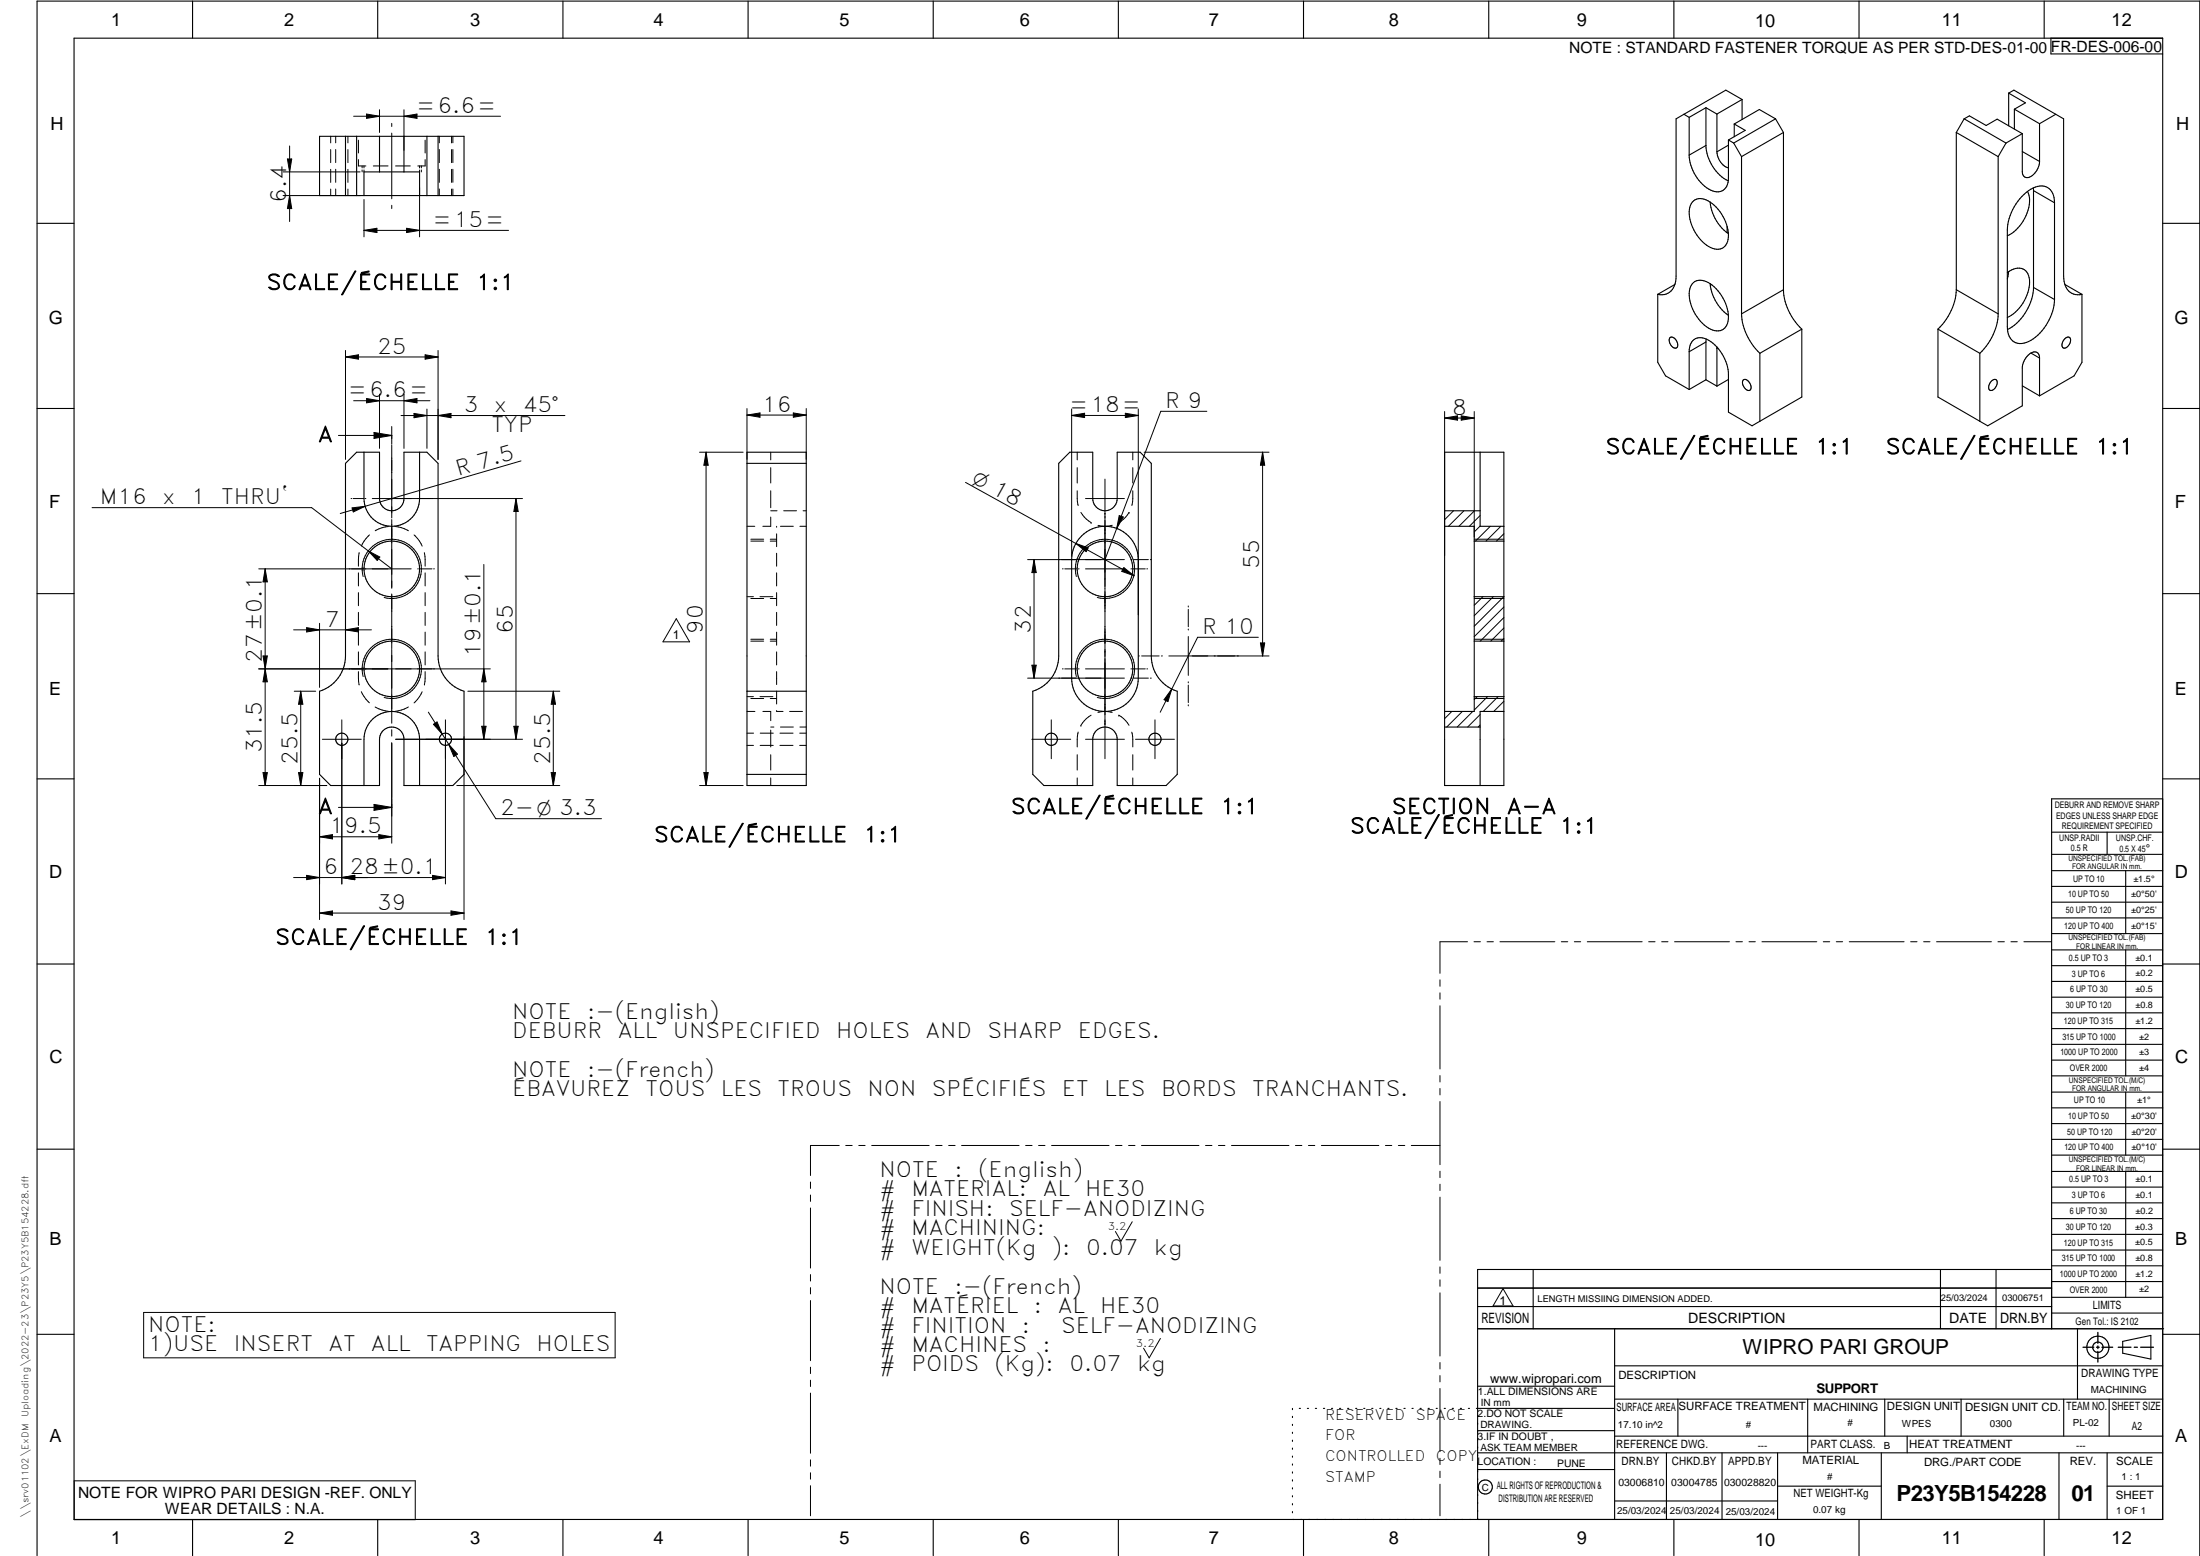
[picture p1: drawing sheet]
<svg xmlns="http://www.w3.org/2000/svg" width="594mm" height="420mm" viewBox="0 0 594 420" stroke-linecap="round" stroke-linejoin="round" font-family="sans-serif">
<g fill="none" stroke="#000" stroke-width=".3">
<path d="M20 10.3h564v400h-564zM52 .3v10M102 .3v10M152 .3v10M202 .3v10M252 .3v10M302 .3v10M352 .3v10M402 .3v10M452 .3v10M502 .3v10M552 .3v10"/>
<path d="M553.8 10.3v4.3h30.2M86.3 36.8h39v16h-39zM93.3 36.8v16M96.3 36.8v16M102.5 36.8v9.6M109.1 36.8v9.6M115.3 36.8v16M118.3 36.8v16M454.7 30.9l-2.1 1.2v42.4a4.6 4.6 0 0 1-3.2 5h-1.8M454.7 30.9l1.4 .8M456.1 31.7v10.2M460.7 29.1l-4.6 2.6"/>
<path d="M460.7 29.1l2.9 1.7M460.7 39.3a11.4 11.4 0 0 0 6 9.5M460.7 29.1v10.2M460.7 39.3l-4.6 2.6M463.6 30.8v10.2M466.7 39.2l-3.1 1.8M466.7 37.8v10.2a3.2 3.2 0 0 1-1.5 3.5 3.2 3.2 0 0 1-3.8-.4 11.7 11.7 0 0 1-5.3-9.2M466.7 37.8l1.5 .8M468.2 38.6l2.1 3.7M468.3 33.5v3.4M468.3 33.5l3 1.7-4.6 2.6M470.4 26.9v5.4"/>
<path d="M470.4 26.9l-6.8 3.9M470.4 26.9l-4.4-2.6-11.3 6.6M479.5 32.1l-4.4-2.5-6.8 3.9M479.5 32.1l-11.3 6.5M479.5 32.1l2.1 3.7M481.6 35.8v42.4M481.6 35.8l-11.3 6.5M528.3 35.8v42.4M528.3 35.8l11.3 6.5M530.4 32.1l-2.1 3.7M530.4 32.1l11.3 6.5M530.4 32.1l1.4-.8 4.5 2.6 3-1.7 6.8 3.9"/>
<path d="M541.7 38.6l-2.1 3.7M542.4 25.1v8.9M542.4 25.1l1.4-.8 13.4 7.8v42.4a4.5 4.5 0 0 0 3.3 5h1.7M542.4 25.1l4.5 2.7-2.9 1.7M544 29.5l6.7 3.9M544 29.5v5.4M546.1 36.1v10.2a1.49 1.49 0 0 0 .9 1.6 1.49 1.49 0 0 0 1.8-.5 5.2 5.2 0 0 0 1.9-3.8M546.1 36.1l-4.4 2.5M550.7 33.4v10.2M555.1 30.9l-4.4 2.5M98.3 52.8v-6.4h15v6.4M457 54.6a3.5 3.5 0 0 1 4.8 0 11 11 0 0 1 4.7 10.6 2.97 2.97 0 0 1-4.6 1.6 11.1 11.1 0 0 1-5.6-10.8z"/>
<path d="M461.8 54.6a11.8 11.8 0 0 0 4.9 8.5M463.6 41a4.8 4.8 0 0 0 3.1 4.3M470.3 42.3v42.5M539.6 42.3v42.5M546.1 40.9l4.6 2.7M547.5 51.7a8.8 8.8 0 0 1-1.6 8.7l-2.1 2.2-1.7 1.1M549.1 50.7v.8M549.1 51.5v26.1M549.1 51.5l5.7 3.3M554.8 54.8a4 4 0 0 0-3.4-4.6 9.3 9.3 0 0 0-7 4.9 13.9 13.9 0 0 0-2.3 7v26.1a4 4 0 0 0 3.3 4.6 9.7 9.7 0 0 0 7.5-5.7 12.8 12.8 0 0 0 1.9-6.2M554.8 54.8v26.1M10 60.3h10"/>
<path d="M447.6 79.5v18.3l2.2 3.7 6.3 3.7M452.3 76.8l-4.7 2.7M457 76.6a3.5 3.5 0 0 1 4.8 0 11 11 0 0 1 4.7 10.7 2.99 2.99 0 0 1-4.6 1.6 11.1 11.1 0 0 1-5.6-10.9zM461.8 76.6a11.9 11.9 0 0 0 4.9 8.6M462.1 76.8l-.3 .2M466.4 61.1v1.8M481.6 78.2l-11.3 6.6M481.6 78.2a15.7 15.7 0 0 0 5 10.7M528.3 78.2a16 16 0 0 1-5 10.7M528.3 78.2l11.3 6.6M542.1 73.6a3.6 3.6 0 0 1 5.2-.1 7.7 7.7 0 0 1-.6 7.7 10.6 10.6 0 0 1-4.6 4.5M542.4 73.3l-.3 2"/>
<path d="M549.1 77.6l5.7 3.3M549.1 77.6a13.9 13.9 0 0 1-7 11.4M557.6 76.8l4.6 2.7M562.2 79.5v18.3l-2.1 3.7-9.4 5.4M584 60.3h10M450.9 91.2a1.56 1.56 0 0 1 2.1 1.5 .87 .87 0 0 1-.3 1.2 .87 .87 0 0 1-1.2-.3 2.09 2.09 0 0 1-.6-2.4zM456.1 95v10.2M456.1 95a3.2 3.2 0 0 1 3.2-3.8 9.6 9.6 0 0 1 6.7 6.4l.7 2.8v10.9l6.4 3.7 2.1-1.3M460.7 92.4v10.2M460.7 92.4l-4.6 2.6M460.7 91.5v.9M463.6 94.1v10.2"/>
<path d="M463.6 93.7v.4M463.8 94l-.2 .1M470.3 84.8a15.8 15.8 0 0 0 4.9 10.6M475.2 95.4v18.3M486.6 88.9l-11.4 6.5M486.6 88.9v18.3l-11.4 6.5M523.3 88.9l11.3 6.5M523.3 88.9v18.3l11.3 6.5M534.6 95.4v18.3M539.6 84.8a15.6 15.6 0 0 1-5 10.6M548.4 95.3l2.3 1.4M548.4 95.3a5.1 5.1 0 0 0-2.3 4.1v10.2l-9.3 5.4-2.2-1.3"/>
<path d="M548.4 95.3a1.42 1.42 0 0 1 1.7-.1 1.42 1.42 0 0 1 .6 1.5M550.7 96.7v10.2M557.6 91.5a.86 .86 0 0 1 1.2-.4 .86 .86 0 0 1 .3 1.2 1.56 1.56 0 0 1-2.1 1.5 2.09 2.09 0 0 1 .6-2.3zM10 110.3h10M460.7 102.6l-4.6 2.6M460.7 102.6l2.9 1.7M466.7 102.5l-3.1 1.8M470.7 102.7a1.56 1.56 0 0 1 2.1 1.4 .86 .86 0 0 1-.3 1.3 .86 .86 0 0 1-1.2-.4 2.05 2.05 0 0 1-.6-2.3zM537.8 102.9a.86 .86 0 0 1 1.2-.4 .86 .86 0 0 1 .3 1.3 1.54 1.54 0 0 1-2.1 1.4 2.04 2.04 0 0 1 .6-2.3zM546.1 104.2l4.6 2.7M584 110.3h10M93.3 125.1l3-3h6.2v12.5a3.3 3.3 0 0 0 3.3 3.3 3.3 3.3 0 0 0 3.3-3.3v-12.5h6.2l3 3v52a9.9 9.9 0 0 0 7 9.5v22.5l-3 3h-13.2v-12.5a3.3 3.3 0 0 0-3.3-3.3 3.3 3.3 0 0 0-3.3 3.3v12.5h-13.2l-3-3v-22.5a10 10 0 0 0 7-9.5z"/>
<path d="M98.3 122.1v12.5a7.5 7.5 0 0 0 7.5 7.5 7.5 7.5 0 0 0 7.5-7.5v-12.5M201.7 125.1h16M201.7 122.1h16v90h-16zM288.9 122.1h6.2v12.5a3.3 3.3 0 0 0 3.3 3.3 3.3 3.3 0 0 0 3.3-3.3v-12.5h6.2l3 3v52a9.9 9.9 0 0 0 7 9.5v22.5l-3 3h-13.2v-12.5a3.3 3.3 0 0 0-3.3-3.3 3.3 3.3 0 0 0-3.3 3.3v12.5h-13.2l-3-3v-22.5a10 10 0 0 0 7-9.5v-52zM390.1 137.9v-15.8h16v20M390.1 137.9v4.2M390.1 137.9h9.6M399.7 122.1v15.8M399.7 137.9v4.2h6.4M292 144.8a9 9 0 0 1 9.8-2 9 9 0 0 1 5.6 8.3v32a9 9 0 0 1-9 9 9 9 0 0 1-9-9v-32a8.9 8.9 0 0 1 2.6-6.3zM390.1 142.1h8v50h-8M390.1 142.1v50"/>
<path d="M398.1 146.1h8M406.1 142.1v70h-16v-20M10 160.3h10M398.1 161.1h8M398.1 173.1h8M584 160.3h10M201.7 186.6h16M390.1 196.3h9.6M398.1 188.1h8M406.1 192.1h-6.4v20M10 210.3h10M98.3 212.1v-12.5a7.5 7.5 0 0 1 7.5-7.5 7.5 7.5 0 0 1 7.5 7.5v12.5"/>
<path d="M201.7 209.1h16M584 215.7h-30v143.1M584 210.3h10M554 230.7h30M554 224.7h30M554 235.1h30M554 239.4h30M569 224.7v6M574 235.1v17M554 243.6h30M554 247.9h30M554 252.1h30"/>
<path d="M554 256.5h30M574 256.5v34M10 260.3h10M554 260.8h30M554 265h30M554 269.3h30M554 273.5h30M554 277.7h30M584 260.3h10M554 282h30M554 286.3h30M554 290.5h30"/>
<path d="M554 294.9h30M554 299.1h30M574 294.9v17M10 310.3h10M554 303.4h30M554 307.7h30M554 311.9h30M554 316.3h30M574 316.3v34M584 310.3h10M554 320.5h30M554 324.8h30"/>
<path d="M554 329.1h30M554 333.3h30M554 337.5h30M399 358.8h185.3M399 352.8h155M399 347.8h155M414 342.8v16M436 358.8v51.5M524 342.8v16M539 342.8v16M554 342.8h-155v67.5M554 341.8h30"/>
<path d="M554 346.1h30M554 350.3h30M554 354.6h30M561 358.8v19M10 360.3h10M399 374.3h37M436 368.8h148M436 377.8h148M453.1 377.8v10M488.1 377.8v14.5M508.9 377.8v10M529.6 377.8v10"/>
<path d="M557.3 377.8v10M569.5 377.8v10M573.2 362.2l7.6-1.6v6.4l-7.6-1.6zM584 360.3h10M349 380.3v.3M349 382.4v.4M349 384.6v.3M349 386.7v.4M349 388.9v.3M349 391v.4M349 393.2v.3M349 395.3v.3"/>
<path d="M349 397.4v.4M349 399.6v.3M350.9 380.3h.3M353 380.3h.3M355.2 380.3h.3M357.4 380.3h.3M359.6 380.3h.3M361.7 380.3h.3M363.9 380.3h.3M366.1 380.3h.3M368.3 380.3h.3M370.4 380.3h.3"/>
<path d="M372.6 380.3h.3M374.8 380.3h.3M376.9 380.3h.4M379.1 380.3h.3M381.3 380.3h.3M383.4 380.3h.4M385.6 380.3h.4M387.8 380.3h.3M390 380.3h.3M392.1 380.3h.4M394.3 380.3h.4M396.5 380.3h.3"/>
<path d="M399 396.8h37M399 392.3h185M399 386.3h37M436 387.8h148M436 380.3h-37.3M450 392.3v18M465 392.3v18M480 392.3v18M508 392.3v18M515 387.8v4.5M556 392.3v18M569 392.3v18"/>
<path d="M52 410.3v9.8M102 410.3v9.8M152 410.3v9.8M202 410.3v9.8M252 410.3v9.8M302 410.3v9.8M349 401.7v.4M349 403.9v.3M349 406v.4M349 408.2v.3M352 410.3v9.8M402 410.3v9.8"/>
<path d="M436 405.3h44M452 410.3v9.8M480 401.3h28M502 410.3v9.8M552 410.3v9.8M569 401.3h15M10 420.1v-419.8h584v419.8"/>
<circle cx="105.8" cy="153.6" r="7.5"/>
<circle cx="298.4" cy="153.6" r="7.5"/>
<circle cx="92.3" cy="199.6" r="1.64"/>
<circle cx="105.8" cy="180.6" r="7.5"/>
<circle cx="120.3" cy="199.6" r="1.64"/>
<circle cx="283.9" cy="199.6" r="1.65"/>
<circle cx="298.4" cy="180.6" r="7.5"/>
<circle cx="311.9" cy="199.6" r="1.65"/>
<circle cx="566.5" cy="363.8" r="1.4"/>
<circle cx="566.5" cy="363.8" r="3"/>
<circle cx="401.1" cy="401.5" r="1.91"/>
</g>
<g fill="none" stroke="#000" stroke-width=".27">
<path d="M78.2 39.4v20.4M89.3 36.8v1.8M90.7 36.8v1.8M94 36.8v1.8M95.5 31.4h39.7M96.8 37.8v3.5M99 30.8l3.5 .6-3.5 .6zM102.5 29.6v6.2M105.8 33.3v.9M105.8 35.9v17.8M109.1 29.6v11M109.1 31.4l3.5-.6v1.2z"/>
<path d="M114.8 37.8v3.5M118.6 36.8v1.8M121.9 36.8v1.8M122.3 36.8v1.8M76.4 46.4h20.8M76.4 52.8h20.8M77.6 42.9h1.2l-.6 3.5zM78.2 52.8l.6 3.5h-1.2zM89.3 40.4v3.5M89.3 45.7v3.6M89.3 51.1v1.7M90.7 40.4v3.5"/>
<path d="M90.7 45.7v3.5M90.7 51v1.8M94 40.4v3.5M94 45.7v3.6M94 51.1v1.7M96.8 43.1v1.7h2M97.8 44.8v.5M97.8 45.9v.5M98.3 44.8v.5M98.3 45.9v.5M98.3 53.9v10.1M100.8 44.8h4"/>
<path d="M105.8 55.4v.9M106.8 44.8h4M113.3 44.8v.6M113.3 45.9v.5M113.3 50.7v13.3M113.8 44.8v.5M113.8 45.9v.5M114.8 43.1v1.7h-2M118.6 40.4v3.5M118.6 45.7v3.5M118.6 51v1.8M121.9 40.4v3.5"/>
<path d="M121.9 45.7v3.6M121.9 51.1v1.7M122.3 40.4v3.5M122.3 45.7v3.5M122.3 51v1.8M98.3 62.2l3.5-.6v1.2zM98.3 62.2h39M109.8 61.6l3.5 .6-3.5 .6zM93.3 96.4l3.5-.6v1.2zM93.3 94.6v29.5M93.3 96.4h25M114.8 95.8l3.5 .6-3.5 .6z"/>
<path d="M118.3 94.6v29.5M91.4 117.6h14.4M95.5 108.2h20.6M99 107.6l3.5 .6-3.5 .6zM101 116.8l4.8 .8-4.8 .8zM102.5 106.4v14.7M105.8 115.2v4.8M108.3 112.2h44.2M109.1 108.2l3.5-.6v1.2zM109.1 106.4v14.7M111.8 111.6l3.5 .6-3.5 .6zM115.3 110.5v10.6"/>
<path d="M118.3 112.2l3.5-.6v1.2zM201.7 112.1l3.5-.6v1.2zM201.7 110.3v13.8M201.7 112.1h16M214.2 111.5l3.5 .6-3.5 .6zM217.7 110.3v13.8M289.4 112.2l3.5-.6v1.2zM289.4 112.2h18M289.4 110.4v39.7M303.9 111.6l3.5 .6-3.5 .6zM307.4 110.4v55.7M325.9 111.1h-12.4l-15.1 40"/>
<path d="M390.1 111.1v39M390.1 112.9l3.5-.6v1.2zM390.1 112.9h8M394.6 112.3l3.5 .6-3.5 .6zM398.1 111.1v34M24.9 137.1h59.3l21.6 16.5M94.8 134.6h.2M95.1 137.1l3.5-.4-3.2 1.5zM95.3 134.6h2.9M98.6 134.6h.2M105.8 120.2v19.7M139.3 134.6l.6 3.5h-1.1z"/>
<path d="M139.3 134.6v65M140.7 124.5l-48.8 14.2M141.1 134.6h-40.6M188.9 122.1h11.8M190.7 122.1v90M190.7 122.1l.5 3.5h-1.1zM208.1 132.5v4.6M208.1 122.1v2.1M208.1 126.3v4.1M208.1 139.6v2.5h-2.1M208.1 137.9h1.7M211.6 137.9h3.5"/>
<path d="M216.9 137.9h.8M260.7 130.3l45.6 25.2M290.9 122.1v2.1M290.9 126.3v4.1M290.9 132.5v2.9l.2 1.1M291.9 138.4l.9 1.2 1.8 1.5M293.1 134.6h10.5M298.4 129.4v75.5M302.2 139.2l1.1 .4-1.7 3.1zM304.9 138.4l-.9 1.2-1.8 1.5M304.9 138.4h.1M305.9 122.1v2.1"/>
<path d="M305.9 126.3v4.1M305.9 132.5v2.9l-.3 1.1M308.9 122.1h33.8M340.9 122.1l.6 3.5h-1.1zM340.9 122.1v55M392.5 137.9l-2.4 2.4M395.3 137.9l-4.2 4.2M398.2 137.9l-4.2 4.2M399.7 139.2l-2.9 2.9M69.9 153.6h41.1M71.6 153.6v58.5M71.6 153.6l.6 3.5h-1.2z"/>
<path d="M96.8 154.7v3.5M97 149.2l-.2 3.7M98.1 155.7a8 8 0 0 1 7-10.1 8 8 0 0 1 8.7 8.7 8 8 0 0 1-10.1 7M99.4 148.8l3.2 1.6-.7 .9zM99.8 144.4l-1.5 1.7-.7 1.3M104.9 142.2l-1.7 .3-1.9 .8M105.8 140.3v18.6M106.8 142.2l1.6 .3 1.9 .8M111.8 144.4l1.5 1.7 .7 1.4M112.8 153.6h.2M113.4 153.6h3.3M114.6 149.3l.2 3.6"/>
<path d="M114.8 154.7v3.5M117.1 153.6h.2M130.7 152.4v47.2M201.7 142.1h2.1M202.7 145.6h3.5M202.7 146.1h3.5M208 145.6h1.7M208 146.1h1.7M209.7 149.4v3.5M209.7 142.1v.3M209.7 144.1v3.5M209.7 154.7v3.5"/>
<path d="M210.7 142.1h3.5M216 142.1h1.7M277.5 151.1h26.1M279.2 151.1v32M279.2 151.1l.6 3.5h-1.1zM286.9 153.6h.2M287.5 153.6h3.3M290.5 146.7l3.4 1.2-.6 1.1zM290.7 155.7a8 8 0 0 1 7-10.1 8 8 0 0 1 8.6 8.7 8 8 0 0 1-10 7M291.2 153.6h.2M293.1 153.6h10.5M294.6 141.1h.1"/>
<path d="M300.3 141.8l-1.9 .3-1.9-.2M303.5 153.3l2.8 2.2-3.4-1.2zM305.4 151.1h.2M305.4 153.6h.2M306 153.6h3.3M306.1 151.1h4M309.7 153.6h.2M310.6 151.1h.3M398.1 145.6h8M399.7 142l-1.6 1.6M402.4 142.1l-4 4M405.3 142.1l-4 4"/>
<path d="M406.1 144.1l-2 2M71 177.1h1.2l-.6 3.5zM79.3 170.1h21M82.8 169.5l3.5 .6-3.5 .5zM86.3 168.3v17.3M96.8 160v3.6M96.8 165.4v3.5M96.8 176v3.6M96.8 170.6l-3.5-.5 3.5-.6v4.7M105.8 160.4v14.8M105.8 175.4v19.9M114.8 160v3.6"/>
<path d="M114.8 165.4v3.5M114.8 170.7v3.5M114.8 176v3.6M182.6 167.1l3.6 6.2h-7.2zM201.7 161.1h1.7M202.7 161.6h3.5M202.7 172.6h3.5M202.7 173.1h3.5M205.2 161.1h3.5M208 161.6h1.7M208 172.6h1.7M208 173.1h1.7"/>
<path d="M209.7 160v3.6M209.7 165.4v3.5M209.7 170.7v3.5M209.7 176v3.6M278.7 179.6h1.1l-.6 3.5zM307.4 177.1h.3M308.3 177.1h4.7M313.6 177.1h.3M315.6 177.1h27.1M320.9 163.6v.3M320.9 164.5v4.7M320.9 169.8v.3"/>
<path d="M320.9 171.9v10.5M339.8 172.1h-16.4l-10.1 20.2M340.4 173.6h1.1l-.6 3.5zM398.1 161.6h8M398.1 172.6h8M400.4 161.1l-2.3 2.3M403.2 161.1l-5.1 5.2M406.1 161.1l-8 8M406.1 163.9l-8 8M406.1 169.6l-3.5 3.5M406.1 172.4l-.7 .7M406.1 166.8l-6.4 6.3"/>
<path d="M69.9 180.6h62.5M71.6 180.6l.6 3.5h-1.2zM79.5 186.6h5.8M81.2 186.6l.6 3.6h-1.2zM81.2 186.6v25.5M87.1 199.6h10.5M92.3 194.4v44.3M96.8 181.4l.2 3.6M97.6 186.8l.7 1.3 1.5 1.7M98.1 182.7a8 8 0 0 1 7-10.1 8 8 0 0 1 8.7 8.7 8 8 0 0 1-10.1 7M101.3 190.9l1.9 .8 1.6 .4M105.8 197v1.8"/>
<path d="M106.8 199.6h34.3M110.3 190.9l-1.9 .8-1.7 .4M114 186.8l-.7 1.3-1.5 1.7M114.8 181.4l-.2 3.6M115.7 192.3l18.2 28.8h28.5M117 195.6l1-.7 1.4 3.3zM120.3 194.4v44.3M125.3 198.9v49.4M126.3 186.6h24.9M130.1 196.1h1.1l-.5 3.5zM130.7 180.6l.5 3.5h-1.1zM138.8 196.1h1.1l-.6 3.5z"/>
<path d="M149.4 186.6l.6 3.6h-1.2zM149.4 186.6v25.5M201.7 192.1h2.1M201.7 198h1.8M201.7 188.1h1.7M202.7 188.6h3.5M205.2 188.1h3.5M205.3 198h3.5M206 192.1h2.1v2.5M208 188.6h1.7M208.1 197.1v4.6M208.1 196.3h.9"/>
<path d="M209.7 181.4v3.4M209.7 186.6v3.5M209.7 191.9v.2h1.7M210.6 198h3.6M210.7 196.3h3.5M213.2 192.1h3.5M216 198h1.7M216 196.3h1.7M277.5 183.1h26.1M278.6 199.6h10.5M283.9 194.4v10.5M286.9 180.6h.2"/>
<path d="M287.5 180.6h3.3M290.7 182.7a8 8 0 0 1 7-10.1 8 8 0 0 1 8.7 8.7 8 8 0 0 1-10.1 7M291.1 197.7l-.2 1.1v2.9M291.2 180.6h.2M291.9 195.9h.1M293.1 180.6h10.5M293.1 199.6h10.5M294.6 193.1l-1.2 .9-1.5 1.9M300.3 192.4l-1.9-.3-1.9 .3M302.1 193.1l1.3 .9 1.5 1.9M302.1 193.1h.1M305.4 180.6h.2"/>
<path d="M305.4 183.1h.2M305.6 197.7l.3 1.1v2.9M306 180.6h3.3M306.1 183.1h4M306.6 199.6h10.5M309.7 180.6h.2M310.6 183.1h.3M311.9 194.4v10.5M316.4 186.1l-1 3.4-1.1-.6zM320.9 184.1v.3M320.9 185v4.7M320.9 190.3v.3"/>
<path d="M392 192.1l-1.9 2M394.9 192.1l-4.2 4.2M397.7 192.1l-4.2 4.2M398.1 188.6h8M398.9 188.1l-.8 .8M399.7 193l-3.4 3.3M399.7 195.8l-.5 .5M401.7 188.1l-3.6 3.6M404.5 188.1l-4 4M406.1 189.4l-2.7 2.7M69.9 212.1h18.3M71 208.6h1.2l-.6 3.5z"/>
<path d="M80.6 208.6h1.2l-.6 3.5zM86.3 210.2v38.1M91.4 218h14.4M101 217.2l4.8 .8-4.8 .8zM105.8 200.6v27.1M121.2 201l2.3 2.6-1 .7zM123.4 212.1h27.8M148.8 208.6h1.2l-.6 3.5zM188.9 212.1h11.8M190.1 208.6h1.1l-.5 3.5zM201.7 201.3h1.8M205.3 201.3h3.5"/>
<path d="M208.1 203.8v4.1M208.1 210.1v2M210.6 201.3h3.5M215.9 201.3h1.8M290.9 203.8v4.1M290.9 210.1v2M305.9 203.8v4.1M305.9 210.1v2M79.3 237h41M82.8 236.4l3.5 .6-3.5 .5zM86.3 226h19.5M86.3 226l3.5-.6v1.1z"/>
<path d="M92.3 237l3.5-.6v1.1zM102.3 225.4l3.5 .6-3.5 .5zM116.8 236.4l3.5 .6-3.5 .5zM86.3 246.5h39M86.3 246.5l3.5-.5v1.1zM121.8 246l3.5 .5-3.5 .6zM396.3 254.3h-7.5v8.5M398 254.3h1.8M401.5 254.3h1.8M405 254.3h14.9M421.6 254.3h1.7M425.1 254.3h1.7"/>
<path d="M428.6 254.3h14.8M445.2 254.3h1.7M448.7 254.3h1.7M452.2 254.3h14.8M468.8 254.3h1.7M472.3 254.3h1.7M475.8 254.3h14.8M492.4 254.3h1.7M495.9 254.3h1.7M499.4 254.3h14.8M515.9 254.3h1.8M519.4 254.3h1.8"/>
<path d="M522.9 254.3h14.9M539.5 254.3h1.7M543 254.3h1.7M546.5 254.3h7.4M388.8 264.6v1.7M388.8 268.1v1.7M388.8 271.6v17M388.8 290.4v1.8M388.8 293.9v1.8M388.8 297.4v17.1M218.9 319.2v1.7M226.6 309.3h-7.7v8.1"/>
<path d="M228.4 309.3h1.7M231.9 309.3h1.7M235.4 309.3h15.5M252.7 309.3h1.7M256.2 309.3h1.7M259.7 309.3h15.5M277 309.3h1.7M280.5 309.3h1.7M284 309.3h15.5M301.2 309.3h1.8M304.8 309.3h1.7M308.2 309.3h15.6"/>
<path d="M325.5 309.3h1.8M329 309.3h1.8M332.5 309.3h15.6M349.8 309.3h1.8M353.3 309.3h1.7M356.8 309.3h15.5M374.1 309.3h1.7M377.6 309.3h1.7M381.1 309.3h7.7M388.8 316.3v1.7M388.8 319.8v1.7M218.9 322.7v1.7"/>
<path d="M218.9 326.2v16.2M305.7 329.9l-3 5.3-1.5-2.7M388.8 323.3v17M38.8 354.4h127.3v12.2h-127.3zM218.9 344.2v1.7M218.9 347.7v1.7M218.9 351.2v16.2M388.8 342.1v1.7M388.8 345.6v1.7M388.8 349.1v17.1M405.9 348l2.7 4.6h-5.4zM218.9 369.2v1.7"/>
<path d="M218.9 372.7v1.7M218.9 376.2v16.2M313.3 361.4l-3 5.3-1.5-2.7M388.8 367.9v1.8M388.8 371.4v1.7M388.8 374.9v17.1M20 399.9h92.1v10.5h-92.1zM218.9 394.2v1.7M218.9 397.7v1.7M388.8 393.8v1.7M388.8 397.3v1.7M218.9 401.2v8.1"/>
<path d="M388.8 400.8v8.5"/>
</g>
<path d="M566.5 359.8v2.9M562.5 363.8h2.9M566.1 363.8h.8M566.5 363.5v.7M566.5 364.9v2.9M567.6 363.8h2.9M572 363.8h3.4M576.3 363.8h.9M578.1 363.8h3.4" fill="none" stroke="#000" stroke-width=".36"/>
<g fill="#000">
<path d="M99 30.8l3.5 .6-3.5 .6zM109.1 31.4l3.5-.6v1.2zM77.6 42.9h1.2l-.6 3.5zM78.2 52.8l.6 3.5h-1.2zM98.3 62.2l3.5-.6v1.2zM109.8 61.6l3.5 .6-3.5 .6zM93.3 96.4l3.5-.6v1.2zM114.8 95.8l3.5 .6-3.5 .6zM99 107.6l3.5 .6-3.5 .6zM101 116.8l4.8 .8-4.8 .8zM111.8 111.6l3.5 .6-3.5 .6zM109.1 108.2l3.5-.6v1.2z"/>
<path d="M118.3 112.2l3.5-.6v1.2zM201.7 112.1l3.5-.6v1.2zM214.2 111.5l3.5 .6-3.5 .6zM289.4 112.2l3.5-.6v1.2zM303.9 111.6l3.5 .6-3.5 .6zM390.1 112.9l3.5-.6v1.2zM394.6 112.3l3.5 .6-3.5 .6zM95.1 137.1l3.5-.4-3.2 1.5zM139.3 134.6l.6 3.5h-1.1zM190.7 122.1l.5 3.5h-1.1zM302.2 139.2l1.1 .4-1.7 3.1zM340.9 122.1l.6 3.5h-1.1z"/>
<path d="M71.6 153.6l.6 3.5h-1.2zM99.4 148.8l3.2 1.6-.7 .9zM279.2 151.1l.6 3.5h-1.1zM290.5 146.7l3.4 1.2-.6 1.1zM303.5 153.3l2.8 2.2-3.4-1.2zM71 177.1h1.2l-.6 3.5zM82.8 169.5l3.5 .6-3.5 .5zM93.3 170.1l3.5-.6v1.1zM278.7 179.6h1.1l-.6 3.5zM340.4 173.6h1.1l-.6 3.5zM71.6 180.6l.6 3.5h-1.2zM81.2 186.6l.6 3.6h-1.2z"/>
<path d="M117 195.6l1-.7 1.4 3.3zM130.7 180.6l.5 3.5h-1.1zM130.1 196.1h1.1l-.5 3.5zM138.8 196.1h1.1l-.6 3.5zM149.4 186.6l.6 3.6h-1.2zM316.4 186.1l-1 3.4-1.1-.6zM71 208.6h1.2l-.6 3.5zM80.6 208.6h1.2l-.6 3.5zM101 217.2l4.8 .8-4.8 .8zM121.2 201l2.3 2.6-1 .7zM148.8 208.6h1.2l-.6 3.5zM190.1 208.6h1.1l-.5 3.5z"/>
<path d="M82.8 236.4l3.5 .6-3.5 .5zM86.3 226l3.5-.6v1.1zM92.3 237l3.5-.6v1.1zM102.3 225.4l3.5 .6-3.5 .5zM116.8 236.4l3.5 .6-3.5 .5zM86.3 246.5l3.5-.5v1.1zM121.8 246l3.5 .5-3.5 .6z"/>
</g>
<g font-size="6">
<text x="512.1" y="405.2">P23Y5B154228</text>
<text x="559.4" y="405.2">01</text>
</g>
<g font-size="5.7">
<text x="112.5" y="30.5">=6.6=</text>
<text x="77.3" y="54.7" transform="rotate(-90 77.3 54.7)">6.4</text>
<text x="116.9" y="61.3">=15=</text>
<text x="72" y="78.2">SCALE/ÉCHELLE</text>
<text x="128.6" y="78.2">1:1</text>
<text x="101.8" y="95.5">25</text>
<text x="94.1" y="107.3">=6.6</text>
<text x="110.6" y="107.3">=</text>
<text x="125.2" y="111.3">3</text>
<text x="133.4" y="111.3">x</text>
<text x="141.2" y="111.3">45°</text>
<text x="205.8" y="111.2">16</text>
<text x="288.8" y="111.3">=18=</text>
<text x="314.7" y="110.2">R 9</text>
<text x="392.1" y="112">8</text>
<text x="85.9" y="119.3">A</text>
<text x="132.7" y="116.6">TYP</text>
<text x="433.6" y="122.6">SCALE/ÉCHELLE</text>
<text x="490.1" y="122.6">1:1</text>
<text x="509.2" y="122.6">SCALE/ÉCHELLE</text>
<text x="565.8" y="122.6">1:1</text>
<text x="123.7" y="128.5" transform="rotate(-16 123.7 128.5)">R 7.5</text>
<text x="27" y="136.2">M16</text>
<text x="43.8" y="136.2">x</text>
<text x="51.6" y="136.2">1</text>
<text x="59.8" y="136.2">THRU`</text>
<text x="340.1" y="153.6" transform="rotate(-90 340.1 153.6)">55</text>
<text x="87.8" y="169.2">7</text>
<text x="138.5" y="171.1" transform="rotate(-90 138.5 171.1)">65</text>
<text x="189.8" y="171.1" transform="rotate(-90 189.8 171.1)">90</text>
<text x="278.4" y="171.1" transform="rotate(-90 278.4 171.1)">32</text>
<text x="324.6" y="171.2">R 10</text>
<text x="70.7" y="179" transform="rotate(-90 70.7 179)">27±0.1</text>
<text x="129.8" y="177.4" transform="rotate(-90 129.8 177.4)">19±0.1</text>
<text x="70.7" y="203.4" transform="rotate(-90 70.7 203.4)">31.5</text>
<text x="80.3" y="206.4" transform="rotate(-90 80.3 206.4)">25.5</text>
<text x="148.5" y="206.4" transform="rotate(-90 148.5 206.4)">25.5</text>
<text x="85.9" y="219.8">A</text>
<text x="135.1" y="220.2">2-O 3.3</text>
<text x="273" y="219.8">SCALE/ÉCHELLE</text>
<text x="329.5" y="219.8">1:1</text>
<text x="375.8" y="219.8">SECTION</text>
<text x="406.9" y="219.8">A-A</text>
<text x="89" y="225.1">19.5</text>
<text x="176.6" y="227.4">SCALE/ÉCHELLE</text>
<text x="233.2" y="227.4">1:1</text>
<text x="364.6" y="225">SCALE/ÉCHELLE</text>
<text x="421.1" y="225">1:1</text>
<text x="87.3" y="236.1">6</text>
<text x="94.4" y="236.1">28±0.1</text>
<text x="101.8" y="245.7">39</text>
<text x="74.3" y="255.1">SCALE/ÉCHELLE</text>
<text x="130.9" y="255.1">1:1</text>
<text x="138.3" y="275">NOTE</text>
<text x="158.5" y="275">:-(English)</text>
<text x="138.3" y="280.3">DEBURR</text>
<text x="166.8" y="280.3">ALL</text>
<text x="181.7" y="280.3">UNSPECIFIED</text>
<text x="225.8" y="280.3">HOLES</text>
<text x="250" y="280.3">AND</text>
<text x="266.7" y="280.3">SHARP</text>
<text x="291.1" y="280.3">EDGES.</text>
<text x="138.3" y="290.8">NOTE</text>
<text x="158.6" y="290.8">:-(French)</text>
<text x="138.3" y="296">ÉBAVUREZ</text>
<text x="174.3" y="296">TOUS</text>
<text x="194.6" y="296">LES</text>
<text x="210" y="296">TROUS</text>
<text x="234.3" y="296">NON</text>
<text x="251.6" y="296">SPÉCIFIÉS</text>
<text x="286.8" y="296">ET</text>
<text x="298.2" y="296">LES</text>
<text x="313.5" y="296">BORDS</text>
<text x="338.1" y="296">TRANCHANTS.</text>
<text x="237.5" y="317.8">NOTE</text>
<text x="257.7" y="317.8">:</text>
<text x="264.2" y="317.8">(English)</text>
<text x="237.5" y="323.1">#</text>
<text x="246.1" y="323.1">MATERIAL:</text>
<text x="281.6" y="323.1">AL</text>
<text x="293.1" y="323.1">HE30</text>
<text x="237.5" y="328.3">#</text>
<text x="246.1" y="328.3">FINISH:</text>
<text x="272.5" y="328.3">SELF-ANODIZING</text>
<text x="237.5" y="333.6">#</text>
<text x="246.1" y="333.6">MACHINING:</text>
<text x="237.5" y="338.8">#</text>
<text x="246.1" y="338.8">WEIGHT(Kg</text>
<text x="284" y="338.8">):</text>
<text x="293.3" y="338.8">0.07</text>
<text x="311.6" y="338.8">kg</text>
<text x="237.5" y="349.3">NOTE</text>
<text x="257.7" y="349.3">:-(French)</text>
<text x="40" y="359.6">NOTE:</text>
<text x="237.5" y="354.6">#</text>
<text x="237.5" y="359.8">#</text>
<text x="246.1" y="354.6">MATÉRIEL</text>
<text x="246.1" y="359.8">FINITION</text>
<text x="275.9" y="359.8">:</text>
<text x="279.2" y="354.6">:</text>
<text x="285.6" y="354.6">AL</text>
<text x="286.5" y="359.8">SELF-ANODIZING</text>
<text x="297.1" y="354.6">HE30</text>
<text x="40" y="364.9">1)USE</text>
<text x="63.2" y="364.9">INSERT</text>
<text x="88.7" y="364.9">AT</text>
<text x="100.2" y="364.9">ALL</text>
<text x="115.1" y="364.9">TAPPING</text>
<text x="144.9" y="364.9">HOLES</text>
<text x="237.5" y="365.1">#</text>
<text x="246.1" y="365.1">MACHINES</text>
<text x="281.6" y="365.1">:</text>
<text x="237.5" y="370.3">#</text>
<text x="246.1" y="370.3">POIDS</text>
<text x="268.6" y="370.3">(Kg):</text>
<text x="288.8" y="370.3">0.07</text>
<text x="307.1" y="370.3">kg</text>
</g>
<text font-size="5.6" x="470.5" y="365.5">WIPRO PARI GROUP</text>
<text font-size="5.4" x="262.2" y="130.1" transform="rotate(29 262.2 130.1)">O 18</text>
<g font-size="4.9">
<text x="30" y="7">1</text>
<text x="76.7" y="7">2</text>
<text x="127" y="7">3</text>
<text x="176.5" y="7">4</text>
<text x="226.7" y="7">5</text>
<text x="275.4" y="7">6</text>
<text x="326.4" y="7">7</text>
<text x="375" y="7">8</text>
<text x="425.8" y="7">9</text>
<text x="473.9" y="7.4">10</text>
<text x="524.3" y="7">11</text>
<text x="570.2" y="7">12</text>
<text x="13.6" y="35.2">H</text>
<text x="587.6" y="35.2">H</text>
<text x="13.2" y="87.5">G</text>
<text x="587.2" y="87.5">G</text>
<text x="13.3" y="137.1">F</text>
<text x="587.3" y="137.1">F</text>
<text x="13.3" y="187.6">E</text>
<text x="587.3" y="187.6">E</text>
<text x="13.3" y="237">D</text>
<text x="587.3" y="237">D</text>
<text x="13.4" y="287.1">C</text>
<text x="587.4" y="287.1">C</text>
<text x="13.4" y="336.3">B</text>
<text x="587.4" y="336.3">B</text>
<text x="13.4" y="389.3">A</text>
<text x="587.4" y="389.3">A</text>
<text x="30" y="417">1</text>
<text x="76.7" y="417">2</text>
<text x="127" y="417">3</text>
<text x="176.5" y="417">4</text>
<text x="226.7" y="417">5</text>
<text x="275.4" y="417">6</text>
<text x="326.4" y="417">7</text>
<text x="375" y="417">8</text>
<text x="425.8" y="417">9</text>
<text x="473.9" y="417.4">10</text>
<text x="524.3" y="417">11</text>
<text x="570.2" y="417">12</text>
</g>
<g font-size="4.2">
<text x="423.7" y="14.3">NOTE : STANDARD FASTENER TORQUE AS PER STD-DES-01-00</text>
<text x="553.8" y="14">FR-DES-006-00</text>
<text x="21.1" y="404.4">NOTE FOR WIPRO PARI DESIGN -REF. ONLY</text>
<text x="44.5" y="408.9">WEAR DETAILS : N.A.</text>
</g>
<g font-size="3.9">
<text x="357.8" y="383.4">RESERVED</text>
<text x="382.3" y="383.4">SPACE</text>
<text x="357.8" y="388.9">FOR</text>
<text x="357.8" y="394.5">CONTROLLED</text>
<text x="387.8" y="394.5">COPY</text>
<text x="357.8" y="400.1">STAMP</text>
</g>
<g font-size="3.8">
<text x="400.1" y="357.1">REVISION</text>
<text x="455.9" y="357.1">DESCRIPTION</text>
<text x="526.4" y="357.1">DATE</text>
<text x="540.1" y="357.1">DRN.BY</text>
</g>
<text font-size="3.6" x="490.5" y="376.2">SUPPORT</text>
<text font-size="3.5" x="402.4" y="373.3">www.wipropari.com</text>
<g font-size="3.4">
<text x="181.7" y="172.4">1</text>
<text x="404.9" y="352.3">1</text>
</g>
<g font-size="3.1">
<text x="565.2" y="353.5">LIMITS</text>
<text x="562" y="371.7">DRAWING TYPE</text>
<text x="437" y="372.3">DESCRIPTION</text>
<text x="436.5" y="380.9">SURFACE AREA</text>
<text x="453.3" y="380.9">SURFACE TREATMENT</text>
<text x="489.7" y="380.9">MACHINING</text>
<text x="509.5" y="380.9">DESIGN UNIT</text>
<text x="530.6" y="380.9">DESIGN UNIT CD.</text>
<text x="558" y="380.7">TEAM NO.</text>
<text x="570.3" y="380.7">SHEET SIZE</text>
<text x="575.6" y="386.1">A2</text>
<text x="436.4" y="391.1">REFERENCE DWG.</text>
<text x="437.9" y="395.5">DRN.BY</text>
<text x="451.5" y="395.5">CHKD.BY</text>
<text x="466.6" y="395.5">APPD.BY</text>
<text x="486.7" y="395.4">MATERIAL</text>
<text x="488.9" y="391">PART CLASS.</text>
<text x="515.6" y="391">HEAT TREATMENT</text>
<text x="519.6" y="395.9">DRG./PART CODE</text>
<text x="558.9" y="395.6">REV.</text>
<text x="571.4" y="395.6">SCALE</text>
<text x="484.3" y="404.3">NET WEIGHT-Kg</text>
<text x="571.4" y="404.7">SHEET</text>
</g>
<text font-size="3" x="579.5" y="230.1">°</text>
<g font-size="2.8">
<text x="299.1" y="332.1">3.2</text>
<text x="560.5" y="357.7">Gen Tol.: IS 2102</text>
<text x="306.7" y="363.6">3.2</text>
<text x="399.1" y="376.7">1.ALL DIMENSIONS ARE</text>
<text x="399" y="382.7">2.DO NOT SCALE</text>
<text x="399" y="388.7">3.IF IN DOUBT ,</text>
<text x="399" y="395.5">LOCATION :</text>
<text x="420.5" y="396">PUNE</text>
<text x="437" y="401.3">03006810</text>
<text x="451.3" y="401.2">03004785</text>
<text x="465.6" y="401.3">030028820</text>
<text x="404.2" y="402">ALL RIGHTS OF REPRODUCTION &amp;</text>
<text x="404.7" y="405.4">DISTRIBUTION ARE RESERVED</text>
</g>
<g font-size="2.7">
<text x="564.6" y="376.2">MACHINING</text>
<text x="399.9" y="379.7">IN mm</text>
<text x="399.8" y="385.7">DRAWING.</text>
<text x="436.9" y="385.5">17.10 in^2</text>
<text x="471.4" y="385.6">#</text>
<text x="498.9" y="385.1">#</text>
<text x="513.6" y="385.3">WPES</text>
<text x="537.3" y="385.2">0300</text>
<text x="559.7" y="385.2">PL-02</text>
<text x="399.8" y="391.8">ASK TEAM MEMBER</text>
<text x="474.7" y="391.2">---</text>
<text x="508.7" y="391.2">B</text>
<text x="560.7" y="391.2">---</text>
<text x="493.4" y="399.6">#</text>
<text x="572.9" y="399.8">1 : 1</text>
<text x="400.1" y="402.5">C</text>
<text x="436.7" y="408.7">25/03/2024</text>
<text x="450.9" y="408.8">25/03/2024</text>
<text x="466" y="409">25/03/2024</text>
<text x="489.6" y="408.5">0.07 kg</text>
<text x="571.5" y="408.7">1 OF 1</text>
</g>
<g font-size="2.5">
<text x="559.2" y="229.9">0.5 R</text>
<text x="572.3" y="230.1">0.5 X 45</text>
<text x="559.4" y="323.5">3 UP TO 6</text>
<text x="558.9" y="327.8">6 UP TO 30</text>
<text x="557.8" y="332">30 UP TO 120</text>
<text x="415.2" y="351.5">LENGTH MISSIING DIMENSION ADDED.</text>
<text x="524.1" y="351.3">25/03/2024</text>
<text x="540.7" y="351.4">03006751</text>
</g>
<g font-size="2.4">
<text x="554.9" y="218.3">DEBURR AND REMOVE SHARP</text>
<text x="555.2" y="221.1">EDGES UNLESS SHARP EDGE</text>
<text x="556.1" y="227.2">UNSP.RADII</text>
<text x="556.8" y="223.8">REQUIREMENT SPECIFIED</text>
<text x="571.4" y="227">UNSP.CHF.</text>
<text x="559.8" y="238">UP TO 10</text>
<text x="576.1" y="238.1">±1.5°</text>
<text x="558.5" y="242.3">10 UP TO 50</text>
<text x="575.5" y="242.3">±0°50'</text>
<text x="557.4" y="250.8">120 UP TO 400</text>
<text x="557.9" y="246.5">50 UP TO 120</text>
<text x="575.5" y="250.8">±0°15'</text>
<text x="575.5" y="246.6">±0°25'</text>
<text x="558.7" y="259.4">0.5 UP TO 3</text>
<text x="559.5" y="263.7">3 UP TO 6</text>
<text x="576.6" y="259.4">±0.1</text>
<text x="576.6" y="263.7">±0.2</text>
<text x="559" y="268">6 UP TO 30</text>
<text x="576.6" y="268">±0.5</text>
<text x="557.9" y="272.2">30 UP TO 120</text>
<text x="576.6" y="272.2">±0.8</text>
<text x="556.9" y="280.7">315 UP TO 1000</text>
<text x="557.3" y="276.5">120 UP TO 315</text>
<text x="576.6" y="276.5">±1.2</text>
<text x="577.7" y="280.7">±2</text>
<text x="556.4" y="284.9">1000 UP TO 2000</text>
<text x="577.6" y="285">±3</text>
<text x="558.9" y="289.2">OVER 2000</text>
<text x="577.7" y="289.3">±4</text>
<text x="560" y="297.9">UP TO 10</text>
<text x="577.1" y="297.9">±1°</text>
<text x="558.5" y="302.1">10 UP TO 50</text>
<text x="575.5" y="302.2">±0°30'</text>
<text x="557.5" y="310.6">120 UP TO 400</text>
<text x="558.2" y="306.4">50 UP TO 120</text>
<text x="575.5" y="310.6">±0°10'</text>
<text x="575.5" y="306.4">±0°20'</text>
<text x="558.8" y="319.2">0.5 UP TO 3</text>
<text x="576.6" y="323.5">±0.1</text>
<text x="576.6" y="319.3">±0.1</text>
<text x="576.7" y="327.8">±0.2</text>
<text x="576.6" y="332">±0.3</text>
<text x="556.8" y="340.6">315 UP TO 1000</text>
<text x="557.3" y="336.3">120 UP TO 315</text>
<text x="576.6" y="336.3">±0.5</text>
<text x="576.6" y="340.6">±0.8</text>
<text x="556.2" y="344.8">1000 UP TO 2000</text>
<text x="576.6" y="344.8">±1.2</text>
<text x="558.9" y="349">OVER 2000</text>
<text x="577.7" y="349">±2</text>
<text x="7.7" y="382.7" transform="rotate(-90 7.7 382.7)">Uploading\2022-23\P23Y5\P23Y5B154228.dft</text>
<text x="7.7" y="409.9" transform="rotate(-90 7.7 409.9)">\\srv01102\ExDM</text>
</g>
<g font-size="2.1">
<text x="558.6" y="232.4">UNSPECIFIED TOL.(FAB)</text>
<text x="559.5" y="234.8">FOR ANGULAR IN mm.</text>
<text x="558.6" y="254">UNSPECIFIED TOL.(FAB)</text>
<text x="560.7" y="256.3">FOR LINEAR IN mm.</text>
<text x="558.7" y="292.4">UNSPECIFIED TOL.(M/C)</text>
<text x="559.6" y="294.7">FOR ANGULAR IN mm.</text>
<text x="558.7" y="313.8">UNSPECIFIED TOL.(M/C)</text>
<text x="560.6" y="316.2">FOR LINEAR IN mm.</text>
</g>
</svg>
